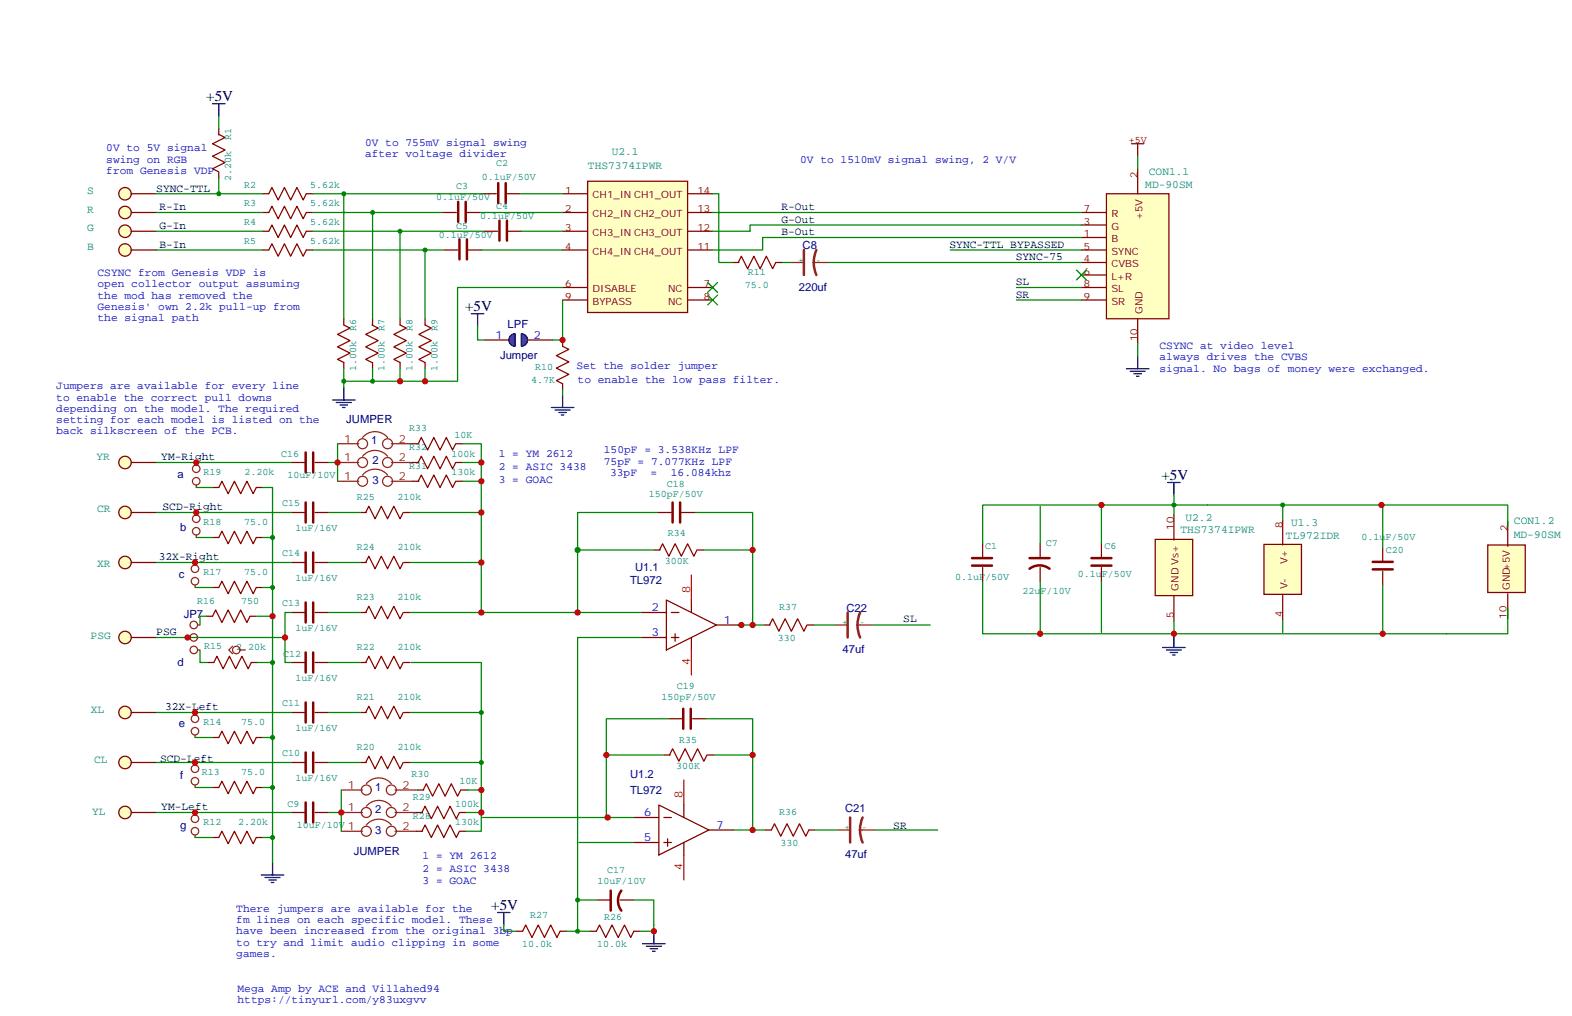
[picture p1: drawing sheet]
<svg xmlns="http://www.w3.org/2000/svg" width="444mm" height="287mm" viewBox="0 0 444 287" stroke-linecap="round" stroke-linejoin="round" font-family="sans-serif">
<path d="M419.8 153.8h10.6v13.4h-10.6z" fill="#ffffc2" stroke="#850000" stroke-width=".35"/>
<g fill="none" stroke="#850000" stroke-width=".35">
<path d="M61.7 37.9l1.8 .9-3.5 1.8 3.5 1.7-3.5 1.8 3.5 1.8-3.5 1.7 1.7 .9M61.7 36.3v1.8M61.7 48.7v1.7M74.1 54.7h1.7l.9-1.8 1.8 3.5 1.8-3.5 1.7 3.5 1.8-3.5 1.7 3.5 .9-1.7h1.8M74.1 60h1.7l.9-1.8 1.8 3.5 1.8-3.5 1.7 3.5 1.8-3.5 1.7 3.5 .9-1.7h1.8M74.1 70.6h1.7l.9-1.8 1.8 3.5 1.8-3.5 1.7 3.5 1.8-3.5 1.7 3.5 .9-1.7h1.8M74.1 65.3h1.7l.9-1.8 1.8 3.5 1.8-3.5 1.7 3.5 1.8-3.5 1.7 3.5 .9-1.7h1.8M206.7 74.1h1.8M208.3 74.1l.9-1.8 1.8 3.5 1.7-3.5 1.8 3.5 1.8-3.5 1.7 3.5 .9-1.7M219.1 74.1h1.7M97 90v1.7l1.8 .9-3.6 1.8 3.6 1.7-3.6 1.8 3.6 1.8-3.6 1.7 1.8 .9v1.8M105 91.7l1.7 .9-3.5 1.8 3.5 1.7-3.5 1.8 3.5 1.8-3.5 1.7 1.8 .9"/>
<path d="M105.1 90v1.7M112.9 90v1.7l1.8 .9-3.6 1.8 3.6 1.7-3.6 1.8 3.6 1.8-3.6 1.7 1.8 .9v1.8M119.9 90v1.7l1.8 .9-3.5 1.8 3.5 1.7-3.5 1.8 3.5 1.8-3.5 1.7 1.7 .9v1.8M158.7 96v1.7l1.8 .9-3.5 1.8 3.5 1.7-3.5 1.8 3.5 1.8-3.5 1.7 1.7 .9v1.8M105.1 102.3v1.8"/>
</g>
<path d="M312.2 54.7h17.6v35.3h-17.6z" fill="#ffffc2" stroke="#850000" stroke-width=".35"/>
<path d="M305.2 60h7M321 47.6v7.1M305.2 67h7M305.2 63.5h7M305.2 74.1h7M305.2 70.6h7M305.2 77.6h7M305.2 81.1h7M305.2 84.7h7M321 90v7" fill="none" stroke="#850000" stroke-width=".35"/>
<path d="M356.7 153.6h10.5v14.1h-10.5z" fill="#ffffc2" stroke="#850000" stroke-width=".35"/>
<g fill="none" stroke="#850000" stroke-width=".35">
<path d="M60 137.6h1.7l.9-1.8 1.8 3.5 1.7-3.5 1.8 3.5 1.8-3.5 1.7 3.5 .9-1.7h1.8M82.2 130.5h3.9M88.9 130.5h3.9M116.4 125.2h1.8M118 125.2l.9-1.7 1.7 3.5 1.8-3.5 1.8 3.5 1.7-3.5 1.8 3.5 .9-1.8M128.8 125.2h1.7M60 151.7h1.7l.9-1.8 1.8 3.6 1.7-3.6 1.8 3.6 1.8-3.6 1.7 3.6 .9-1.8h1.8M82.2 144.6h3.9M82.2 158.8h3.9M88.9 144.6h3.9M88.9 158.8h3.9M101.6 144.6h1.8"/>
<path d="M101.6 158.8h1.8M103.2 144.6l.9-1.7 1.7 3.5 1.8-3.5 1.8 3.5 1.7-3.5 1.8 3.5 .9-1.8M103.2 158.8l.9-1.8 1.7 3.5 1.8-3.5 1.8 3.5 1.7-3.5 1.8 3.5 .9-1.7M113.9 144.6h1.8M113.9 158.8h1.8M184.5 155.2h1.8M185.6 144.6h3.8M186.1 155.2l.9-1.7 1.7 3.5 1.8-3.5 1.8 3.5 1.7-3.5 1.8 3.5 .9-1.8M192.3 144.6h3.8M196.8 155.2h1.8M293.5 153.5v3.8M310.8 153.5v3.8"/>
<path d="M361.9 146.8v7M390.2 154.5v3.9M60 165.8h1.7l.9-1.8 1.8 3.6 1.7-3.6 1.8 3.6 1.8-3.6 1.7 3.6 .9-1.8h1.8M82.2 172.9h3.9M88.9 172.9h3.9M101.6 172.9h1.8M103.2 172.9l.9-1.8 1.7 3.5 1.8-3.5 1.8 3.5 1.7-3.5 1.8 3.5 .9-1.7M113.9 172.9h1.8M215.5 176.4h1.8M217.1 176.4l.9-1.8 1.8 3.6 1.7-3.6 1.8 3.6 1.8-3.6 1.7 3.6 .9-1.8M227.9 176.4h1.8M293.5 160.2v3.8"/>
<path d="M310.8 160.2v3.8M361.9 167.9v7.1M390.2 161.2v3.9M58.6 187h1.7l.9-1.8 1.8 3.5 1.7-3.5 1.8 3.5 1.8-3.5 1.7 3.5 .9-1.7h1.8M82.2 187h3.9M88.9 187h3.9M101.6 187h1.8M103.2 187l.9-1.8 1.7 3.5 1.8-3.5 1.8 3.5 1.7-3.5 1.8 3.5 .9-1.7M113.9 187h1.8M60 208.1h1.7l.9-1.7 1.8 3.5 1.7-3.5 1.8 3.5 1.8-3.5 1.7 3.5 .9-1.8h1.8M82.2 201.1h3.9M82.2 215.2h3.9"/>
<path d="M88.9 201.1h3.9M88.9 215.2h3.9M101.6 201.1h1.8M101.6 215.2h1.8M103.2 201.1l.9-1.8 1.7 3.5 1.8-3.5 1.8 3.5 1.7-3.5 1.8 3.5 .9-1.7M103.2 215.2l.9-1.8 1.7 3.6 1.8-3.6 1.8 3.6 1.7-3.6 1.8 3.6 .9-1.8M113.9 201.1h1.8M113.9 215.2h1.8M187.3 213.1h1.8M188.7 202.8h3.9M188.9 213.1l.9-1.8 1.8 3.5 1.7-3.5 1.8 3.5 1.7-3.5 1.8 3.5 .9-1.7M195.4 202.8h3.9"/>
<path d="M199.7 213.1h1.7M60 222.2h1.7l.9-1.7 1.8 3.5 1.7-3.5 1.8 3.5 1.8-3.5 1.7 3.5 .9-1.8h1.8M60 236.4h1.7l.9-1.8 1.8 3.5 1.7-3.5 1.8 3.5 1.8-3.5 1.7 3.5 .9-1.7h1.8M82.2 229.3h3.9M88.9 229.3h3.9M215.9 234.2h1.8l.8-1.7 1.8 3.5 1.8-3.5 1.7 3.5 1.8-3.5 1.8 3.5 .8-1.8h1.8M145.7 262.8h1.8l.8-1.7 1.8 3.5 1.8-3.5 1.7 3.5 1.8-3.5 1.8 3.5 .8-1.8h1.8"/>
</g>
<g fill="none" stroke="#850000" stroke-width=".71">
<path d="M86.3 127.7v5.6M88.4 127.7v5.6M86.3 141.8v5.7M86.3 155.9v5.7M88.4 141.8v5.7M88.4 155.9v5.7M189.8 141.8v5.7M191.9 141.8v5.7M290.5 157.5h5.7M308 159.6h5.6M308 157.5h5.6M387.3 158.6h5.7"/>
<path d="M86.3 170v5.7M88.4 170v5.7M290.5 160.5a4.7 4.7 0 0 1 5.7 0M387.3 160.7h5.7M86.3 184.1v5.7M86.3 198.3v5.6M88.4 184.1v5.7M88.4 198.3v5.6M86.3 212.4v5.6M88.4 212.4v5.6M192.8 200v5.7M194.9 200v5.7"/>
<path d="M86.3 226.5v5.6M88.4 226.5v5.6"/>
</g>
<circle cx="35.3" cy="60" r="1.76" fill="#ffffc2" stroke="#850000" stroke-width=".35"/>
<path d="M37 60h7.1" fill="none" stroke="#850000" stroke-width=".35"/>
<circle cx="35.3" cy="70.6" r="1.76" fill="#ffffc2" stroke="#850000" stroke-width=".35"/>
<path d="M37 70.6h7.1" fill="none" stroke="#850000" stroke-width=".35"/>
<circle cx="35.3" cy="65.3" r="1.76" fill="#ffffc2" stroke="#850000" stroke-width=".35"/>
<path d="M37 65.3h7.1" fill="none" stroke="#850000" stroke-width=".35"/>
<circle cx="35.3" cy="54.7" r="1.76" fill="#ffffc2" stroke="#850000" stroke-width=".35"/>
<path d="M37 54.7h7.1" fill="none" stroke="#850000" stroke-width=".35"/>
<circle cx="35.3" cy="130.5" r="1.76" fill="#ffffc2" stroke="#850000" stroke-width=".35"/>
<path d="M37 130.5h7.1" fill="none" stroke="#850000" stroke-width=".35"/>
<circle cx="35.3" cy="144.6" r="1.76" fill="#ffffc2" stroke="#850000" stroke-width=".35"/>
<path d="M37 144.6h7.1" fill="none" stroke="#850000" stroke-width=".35"/>
<circle cx="35.3" cy="158.7" r="1.76" fill="#ffffc2" stroke="#850000" stroke-width=".35"/>
<path d="M37 158.8h7.1" fill="none" stroke="#850000" stroke-width=".35"/>
<circle cx="35.3" cy="179.9" r="1.76" fill="#ffffc2" stroke="#850000" stroke-width=".35"/>
<path d="M37 179.9h7.1" fill="none" stroke="#850000" stroke-width=".35"/>
<circle cx="35.3" cy="201.1" r="1.76" fill="#ffffc2" stroke="#850000" stroke-width=".35"/>
<path d="M37 201.1h7.1" fill="none" stroke="#850000" stroke-width=".35"/>
<circle cx="35.3" cy="215.2" r="1.76" fill="#ffffc2" stroke="#850000" stroke-width=".35"/>
<path d="M37 215.2h7.1" fill="none" stroke="#850000" stroke-width=".35"/>
<circle cx="35.3" cy="229.3" r="1.76" fill="#ffffc2" stroke="#850000" stroke-width=".35"/>
<path d="M37 229.3h7.1M166.5 262.8h1.8l.9-1.7 1.7 3.5 1.8-3.5 1.7 3.5 1.8-3.5 1.8 3.5 .9-1.8h1.7" fill="none" stroke="#850000" stroke-width=".35"/>
<path d="M165.8 51.2h28.2v37h-28.2z" fill="#ffffc2" stroke="#850000" stroke-width=".35"/>
<path d="M158.7 54.7h7.1M158.7 60h7.1M194 54.7h7.1M194 60h7.1M158.7 65.3h7.1M158.7 70.6h7.1M194 65.3h7.1M194 70.6h7.1M158.7 81.1h7.1M158.7 84.7h7.1M194 81.1h7.1M194 84.7h7.1" fill="none" stroke="#850000" stroke-width=".35"/>
<path d="M326 152.2h10.5v15.9h-10.5z" fill="#ffffc2" stroke="#850000" stroke-width=".35"/>
<g fill="none" stroke="#850000" stroke-width=".35">
<path d="M124.9 60h3.9M131.6 60h3.9M136.2 54.7h3.9M142.9 54.7h3.9M125.2 70.6h3.9M131.9 70.6h3.9M136.5 65.3h3.9M143.2 65.3h3.9M116.4 130.5h1.8M116.4 135.8h1.8M118 130.5l.9-1.7 1.7 3.5 1.8-3.5 1.8 3.5 1.7-3.5 1.8 3.5 .9-1.8M118 135.8l.9-1.7 1.7 3.5 1.8-3.5 1.8 3.5 1.7-3.5 1.8 3.5 .9-1.8"/>
<path d="M128.8 130.5h1.7M128.8 135.8h1.7M277.3 153.5v3.8M331.3 145.3v7.1M277.3 160.2v3.8M331.3 168.3v7M117.5 229.3h1.7M117.5 234.6h1.7M117.8 223h1.8M119.1 229.3l.8-1.8 1.8 3.6 1.8-3.6 1.7 3.6 1.8-3.6 1.8 3.6 .8-1.8M119.1 234.6l.8-1.8 1.8 3.6 1.8-3.6 1.7 3.6 1.8-3.6 1.8 3.6 .8-1.8M119.4 223l.9-1.8 1.8 3.5 1.7-3.5 1.8 3.5 1.8-3.5 1.7 3.5 .9-1.7"/>
<path d="M129.8 229.3h1.8M129.8 234.6h1.8M130.2 223h1.7"/>
</g>
<path d="M129.3 57v5.6M131.4 57v5.6M140.6 51.7v5.6M142.7 51.7v5.6M129.6 67.6v5.6M131.8 67.6v5.6M140.9 62.3v5.6M143.1 62.3v5.6M274.3 159.6h5.6M274.3 157.5h5.6" fill="none" stroke="#850000" stroke-width=".71"/>
<g fill="none" stroke="#8c2424" stroke-width=".35">
<path d="M95.2 130.5h6M95.2 125.2h6M95.2 135.8h6M102.3 128.8a4.6 4.6 0 0 1 7.1 0M102.3 123.5a4.6 4.6 0 0 1 7.1 0M102.3 134.1a4.6 4.6 0 0 1 7.1 0M110.4 130.5h6M110.4 125.2h6M110.4 135.8h6M96.3 229.3h6M96.3 223h6M96.3 234.6h6"/>
<path d="M103.4 227.5a4.6 4.6 0 0 1 7 0M103.4 221.2a4.6 4.6 0 0 1 7 0M103.4 232.8a4.6 4.6 0 0 1 7 0M111.5 229.3h6M111.5 223h6M111.5 234.6h6"/>
<circle cx="102.3" cy="130.5" r="1.41"/>
<circle cx="102.3" cy="125.2" r="1.41"/>
<circle cx="102.3" cy="135.8" r="1.41"/>
<circle cx="109.4" cy="125.2" r="1.41"/>
<circle cx="109.4" cy="130.5" r="1.41"/>
<circle cx="109.4" cy="135.8" r="1.41"/>
<circle cx="103.4" cy="223" r="1.41"/>
<circle cx="103.4" cy="234.6" r="1.41"/>
<circle cx="103.4" cy="229.3" r="1.41"/>
<circle cx="110.4" cy="229.3" r="1.41"/>
<circle cx="110.4" cy="234.6" r="1.41"/>
<circle cx="110.4" cy="223" r="1.41"/>
</g>
<g fill="#00f" stroke="#000" stroke-width=".35">
<path d="M147.1 94.2a1.76 1.76 0 0 1 1.8 1.8 1.76 1.76 0 0 1-1.8 1.7z"/>
<path d="M144.1 94.7l1.2-.5v3.5a1.76 1.76 0 0 1-1.6-1.1 1.76 1.76 0 0 1 .4-1.9z"/>
</g>
<g fill="none" stroke="#870000" stroke-width=".35">
<path d="M136.5 96h7.1M148.9 96h7M181 172.9h7M181 179.9h7M188 169.3l14.1 7.1-14.1 7zM189.4 172.9h2.2M189.4 179.9h2.2M190.5 178.9v2.1M195.1 169.3v3.6M195.1 179.9v3.5M202.1 176.4h7.1M178.9 230.7h7"/>
<path d="M178.9 237.8h7M185.9 227.2l14.1 7-14.1 7.1zM187.3 230.7h2.1M187.3 237.8h2.1M188.4 236.7v2.1M193 227.2v3.5M193 237.8v3.5M200 234.2h7.1"/>
</g>
<path d="M226.8 70.6v7M230.4 70.6a8.7 8.7 0 0 0 0 7M239.2 172.9v7M242.7 172.9a8.7 8.7 0 0 0 0 7M239.9 230.7v7.1M243.4 230.7a8.7 8.7 0 0 0 0 7.1" fill="none" stroke="#8c2424" stroke-width=".71"/>
<g fill="none" stroke="#8c2424" stroke-width=".35">
<path d="M223.3 74.1h3.5M229.3 74.1h4.6M55.4 130.5v.7M55.4 136.9v.7M55 158.8v.7M55.4 144.6v.7M55.4 151v.7M52.9 179.9h.7M55 165.1v.7M55.7 176.4h.7M235.7 176.4h3.5M241.7 176.4h4.5"/>
<path d="M55.7 183.4h.7M65.6 182.4l-1 1 1 1.1M67.7 183.4h1.4M55 201.1v.7M55 207.4v.7M55 215.2v.7M55 221.5v.7M55 229.3v.7M55 235.7v.7M236.4 234.2h3.5M242.4 234.2h4.5"/>
<circle cx="55.4" cy="135.8" r="1.06"/>
<circle cx="55.4" cy="132.3" r="1.06"/>
<circle cx="55.4" cy="146.4" r="1.06"/>
<circle cx="55.4" cy="149.9" r="1.06"/>
<circle cx="54.7" cy="179.9" r="1.06"/>
<circle cx="54.7" cy="176.4" r="1.06"/>
<circle cx="55" cy="164" r="1.06"/>
<circle cx="55" cy="160.5" r="1.06"/>
<circle cx="54.7" cy="183.4" r="1.06"/>
<circle cx="66.7" cy="183.4" r="1.06"/>
<circle cx="55" cy="206.4" r="1.06"/>
<circle cx="55" cy="217" r="1.06"/>
<circle cx="55" cy="202.8" r="1.06"/>
<circle cx="55" cy="234.6" r="1.06"/>
<circle cx="55" cy="220.5" r="1.06"/>
<circle cx="55" cy="231.1" r="1.06"/>
</g>
<path d="M172.3 251.4v5.6M175.3 251.4a4.7 4.7 0 0 0 0 5.6" fill="none" stroke="#850000" stroke-width=".71"/>
<path d="M319.3 40.6h3.5M321 40.6v3.5M425.4 147.1v7.1M58.2 173.9h1.8l.9-1.7 1.7 3.5 1.8-3.5 1.7 3.5 1.8-3.5 1.8 3.5 .9-1.8h1.7M425.4 167.6v7M168.3 254h3.9M175 254h3.9" fill="none" stroke="#850000" stroke-width=".35"/>
<path d="M195.1 162.3v7M195.1 183.4v7.1M193 220.1v7.1M193 241.3v7.1" fill="none" stroke="#f00" stroke-width=".35"/>
<g fill="none" stroke="#000" stroke-width=".35">
<path d="M60 29.3h3.5M61.7 29.3v3.5M133 88.5h3.5M134.8 88.5v3.6M93.8 112.9h6.4M94.9 113.6h4.2M96 114.3h2.1M96.7 115h.7M97 109.4v3.5M155.6 115h6.3M156.6 115.7h4.3M157.7 116.4h2.1"/>
<path d="M158.4 117.1h.7M158.7 111.5v3.5M317.9 104.1h6.3M318.9 104.8h4.2M320 105.5h2.1M320.7 106.2h.7M321 100.5v3.6M329.5 136.2h3.5M331.3 136.2v3.5M331.3 179.2v3.5M328.1 182.7h6.3M329.1 183.4h4.3"/>
<path d="M330.2 184.1h2.1M330.9 184.9h.7M73.7 246.9h6.4M74.8 247.6h4.2M75.8 248.4h2.2M76.6 249.1h.7M76.9 243.4v3.5M140.4 257.5h3.5M142.2 257.5v3.6M181.3 266.3h6.4M182.4 267.1h4.2M183.4 267.8h2.2"/>
<path d="M184.1 268.5h.8M184.5 262.8v3.5"/>
</g>
<g fill="none" stroke="#008500" stroke-width=".35">
<path d="M61.7 32.8v3.5M44.1 60h30M44.1 54.7h30M61.7 50.4v4.3M88.2 60h36.7M88.2 54.7h48M97 54.7v35.3M105.1 60v30M135.5 60h23.2M146.8 54.7h11.9M201.1 54.7h1.7v19.4h3.9M201.1 60h104.1"/>
<path d="M321 44.1v3.5M44.1 65.3h30M44.1 70.6h30M88.2 65.3h48.3M88.2 70.6h37M112.9 65.3v24.7M119.9 70.6v19.4M135.8 70.6h22.9M147.1 65.3h11.6M220.8 74.1h2.5M233.9 74.1h71.3M268.1 70.6h37.1"/>
<path d="M305.2 63.5h-93.5v1.8h-10.6M305.2 67h-90v3.6h-14.1M158.7 81.1h-29.6v26.5h-16.2M286.8 81.1h18.4M286.8 84.7h18.4M321 97v3.5M97 107.6h15.9M97 104.1v5.3M105.1 104.1v3.5M112.9 104.1v3.5M119.9 104.1v3.5M44.1 130.5h38.1"/>
<path d="M74.1 137.6h2.8v14.1M95.2 125.2v5.3h-2.4M130.5 125.2h5.3v19.4h-20.1M331.3 139.7v5.6M44.1 158.8h38.1M44.1 144.6h38.1M55.4 151.7h4.6M74.1 151.7h2.8M76.9 151.7v91.7M92.8 158.8h8.8M92.8 144.6h8.8M115.7 158.8h20.1"/>
<path d="M135.8 144.6v28.3M163 155.2h21.5M185.6 144.6h-22.6v28.3M196.1 144.6h16.3v10.6M198.6 155.2h13.8M212.4 155.2v21.2M361.9 142.5h-84.6v11M361.9 142.5h28.3v12M361.9 142.5v4.3M72.3 173.9h4.6M74.1 165.8h2.8M80.4 179.9v7.1h1.8"/>
<path d="M82.2 172.9h-1.8v7h-27.5M92.8 172.9h8.8M115.7 172.9h65.3M181 179.9h-18v74.1M208.1 176.4h7.4M229.7 176.4h6M246.2 176.4h16.3M361.9 175v3.5M72.7 187h4.2M92.8 187h8.8M44.1 201.1h38.1M44.1 215.2h38.1"/>
<path d="M74.1 208.1h2.8M92.8 201.1h8.8M92.8 215.2h8.8M115.7 201.1h20.1M115.7 215.2h20.1M199.3 202.8h13.1v31.4M44.1 229.3h38.1M74.1 222.2h2.8M74.1 236.4h2.8M96.3 223v6.3h-3.5M163.3 237.8h15.6M246.9 234.2h17.7"/>
<path d="M163 254v8.8M163 254h5.3M178.9 254h5.6v8.8h-3.9M142.2 261.1v1.7h3.5M159.8 262.8h6.7"/>
</g>
<g fill="none" stroke="#008700" stroke-width=".35">
<path d="M134.8 92.1v3.9h1.7M158.7 84.7v11.3h-2.8M158.7 110.1v1.4M55.4 137.6h4.6M95.2 130.5v5.3M130.5 130.5h5.3M130.5 135.8h5.3M293.5 142.9v10.6M310.8 142.5v11M389.8 142.5h35.6v6M44.1 179.9h8.8M55 165.8h5"/>
<path d="M58.2 173.9h-1.8v2.5M277.3 164v14.9h148.1v-7.5M293.5 164v14.9M310.8 164v14.5M331.3 175.3v3.6M390.2 165.1v13.8M56.4 183.4v3.6h2.2M116.1 187h19.7v47.6h-4.2M55 208.1h5M171.1 213.1v17.6h7.8M188.7 202.8h-17.6v10.3h16.2M201.4 213.1h11"/>
<path d="M55 222.2h5M55 236.4h5M96.3 229.3v5.3M117.5 223h.3M131.6 229.3h4.2M131.9 223h3.9M136.2 230.7h35.2M207.1 234.2h8.8M230 234.2h6.4"/>
</g>
<g fill="#c00">
<circle cx="80.4" cy="179.9" r=".88"/>
<circle cx="52.9" cy="179.9" r=".88"/>
<circle cx="55.4" cy="130.5" r=".88"/>
<circle cx="55" cy="229.3" r=".88"/>
<circle cx="212.4" cy="234.2" r=".88"/>
<circle cx="158.8" cy="96" r=".88"/>
<circle cx="119.9" cy="107.6" r=".88"/>
<circle cx="112.9" cy="107.6" r=".88"/>
<circle cx="310.8" cy="142.5" r=".88"/>
<circle cx="171.5" cy="230.7" r=".88"/>
<circle cx="171.1" cy="213.1" r=".88"/>
<circle cx="212.4" cy="213.1" r=".88"/>
<circle cx="135.8" cy="223" r=".88"/>
<circle cx="135.8" cy="130.5" r=".88"/>
<circle cx="95.3" cy="130.5" r=".88"/>
</g>
<g fill="#008500">
<circle cx="105.1" cy="107.6" r=".71"/>
<circle cx="105.1" cy="60" r=".71"/>
<circle cx="112.9" cy="65.3" r=".71"/>
<circle cx="119.9" cy="70.6" r=".71"/>
<circle cx="331.3" cy="142.5" r=".71"/>
<circle cx="362" cy="142.5" r=".71"/>
<circle cx="76.9" cy="151.7" r=".71"/>
<circle cx="76.9" cy="165.8" r=".71"/>
<circle cx="76.9" cy="208.1" r=".71"/>
<circle cx="76.9" cy="222.2" r=".71"/>
<circle cx="76.9" cy="236.4" r=".71"/>
<circle cx="76.9" cy="187" r=".71"/>
<circle cx="163" cy="262.8" r=".71"/>
<circle cx="163" cy="254" r=".71"/>
<circle cx="61.7" cy="54.7" r=".71"/>
<circle cx="97" cy="107.6" r=".71"/>
<circle cx="97" cy="54.7" r=".71"/>
</g>
<g fill="#c00">
<circle cx="135.8" cy="135.8" r=".88"/>
<circle cx="135.8" cy="144.6" r=".88"/>
</g>
<circle cx="163" cy="155.2" r=".88" fill="#090"/>
<circle cx="96.3" cy="229.3" r=".88" fill="#c00"/>
<g fill="#060">
<circle cx="135.8" cy="201.1" r=".71"/>
<circle cx="135.8" cy="215.2" r=".71"/>
</g>
<g fill="#c00">
<circle cx="135.8" cy="158.7" r=".88"/>
<circle cx="135.8" cy="229.3" r=".88"/>
<circle cx="163" cy="172.9" r=".88"/>
<circle cx="135.8" cy="172.9" r=".88"/>
<circle cx="212.4" cy="176.4" r=".88"/>
<circle cx="212.4" cy="155.2" r=".88"/>
<circle cx="184.5" cy="262.8" r=".88"/>
<circle cx="390.2" cy="178.9" r=".88"/>
<circle cx="293.5" cy="178.9" r=".88"/>
<circle cx="331.3" cy="178.9" r=".88"/>
<circle cx="389.8" cy="142.5" r=".88"/>
<circle cx="209.2" cy="176.4" r=".88"/>
<circle cx="76.9" cy="173.9" r=".88"/>
<circle cx="55.4" cy="144.6" r=".88"/>
<circle cx="55" cy="158.7" r=".88"/>
<circle cx="55" cy="201.1" r=".88"/>
<circle cx="55" cy="215.2" r=".88"/>
</g>
<g fill="#c00" stroke="#008700" stroke-width=".35">
<path d="M303.7 79l2.9-2.8zM303.7 76.2l2.9 2.8z"/>
<path d="M199.7 82.5l2.8-2.8zM199.7 79.7l2.8 2.8z"/>
<path d="M199.7 86.1l2.8-2.8zM199.7 83.3l2.8 2.8z"/>
</g>
<g font-size="4.2">
<text x="58.2" y="28.6">+5V</text>
<text x="131.2" y="87.7">+5V</text>
<text x="327.7" y="135.5">+5V</text>
<text x="138.6" y="256.8">+5V</text>
</g>
<g font-size="3.2" fill="#0000c2">
<text x="103" y="41.1">0V to 755mV signal swing</text>
<text x="30" y="42.7">0V to 5V signal</text>
<text x="30" y="45.9">swing on RGB</text>
<text x="103" y="44.3">after voltage divider</text>
<text x="225.8" y="45.9">0V to 1510mV signal swing, 2 V/V</text>
<text x="30" y="49.1">from Genesis VDP</text>
<text x="27.5" y="77.9">CSYNC from Genesis VDP is</text>
<text x="27.5" y="81.1">open collector output assuming</text>
<text x="27.5" y="84.3">the mod has removed the</text>
<text x="27.5" y="87.5">Genesis' own 2.2k pull-up from</text>
<text x="27.5" y="90.6">the signal path</text>
<text x="327.2" y="98.5">CSYNC at video level</text>
<text x="327.2" y="101.7">always drives the CVBS</text>
<text x="162.6" y="104.1">Set the solder jumper</text>
<text x="327.2" y="104.9">signal. No bags of money were exchanged.</text>
<text x="15.9" y="109.9">Jumpers are available for every line</text>
<text x="15.9" y="113.1">to enable the correct pull downs</text>
<text x="163" y="108.1">to enable the low pass filter.</text>
<text x="15.9" y="116.3">depending on the model. The required</text>
<text x="15.9" y="119.4">setting for each model is listed on the</text>
<text x="15.9" y="122.6">back silkscreen of the PCB.</text>
<text x="140.8" y="129.1">1 = YM 2612</text>
<text x="170.4" y="127.7">150pF = 3.538KHz LPF</text>
<text x="170.4" y="131.2">75pF = 7.077KHz LPF</text>
<text x="140.8" y="132.7">2 = ASIC 3438</text>
<text x="140.8" y="136.3">3 = GOAC</text>
<text x="172.2" y="134.2">33pF</text>
<text x="183.6" y="134.2">=</text>
<text x="189.3" y="134.2">16.084khz</text>
<text x="119.2" y="242.4">1 = YM 2612</text>
<text x="119.2" y="246">2 = ASIC 3438</text>
<text x="119.2" y="249.6">3 = GOAC</text>
<text x="66.7" y="257.4">There jumpers are available for the</text>
<text x="66.7" y="260.6">fm lines on each specific model. These</text>
<text x="66.7" y="263.7">have been increased from the original 3bp</text>
<text x="66.7" y="266.9">to try and limit audio clipping in some</text>
<text x="66.7" y="270.1">games.</text>
<text x="67" y="280">Mega Amp by ACE and Villahed94</text>
<text x="67" y="283.1">https://tinyurl.com/y83uxgvv</text>
</g>
<g font-size="3.2" fill="#008484">
<text x="165.9" y="47.6">THS7374IPWR</text>
<text x="172.6" y="43.7">U2.1</text>
<text x="323.2" y="52.9">MD-90SM</text>
<text x="324.2" y="49.4">CON1.1</text>
<text x="24.6" y="60">R</text>
<text x="24.6" y="54.7">S</text>
<text x="24.6" y="65.3">G</text>
<text x="24.6" y="70.6">B</text>
<text x="27.2" y="129.9">YR</text>
<text x="27.4" y="144.4">CR</text>
<text x="334.5" y="146.9">U2.2</text>
<text x="364.3" y="148.3">U1.3</text>
<text x="427.2" y="147.9">CON1.2</text>
<text x="333.1" y="150.5">THS7374IPWR</text>
<text x="362.9" y="152.2">TL972IDR</text>
<text x="427.2" y="151.8">MD-90SM</text>
<text x="27.4" y="159.9">XR</text>
<text x="25.6" y="180.4">PSG</text>
<text x="25.6" y="201.2">XL</text>
<text x="26.5" y="215.3">CL</text>
<text x="26" y="230.1">YL</text>
</g>
<g font-size="3.2">
<text x="44.1" y="54">SYNC-TTL</text>
<text x="45" y="59.3">R-In</text>
<text x="220.5" y="59.3">R-Out</text>
<text x="45" y="64.6">G-In</text>
<text x="220.5" y="62.9">G-Out</text>
<text x="45" y="69.9">B-In</text>
<text x="220.5" y="66.4">B-Out</text>
<text x="267.9" y="69.9">SYNC-TTL BYPASSED</text>
<text x="286.6" y="73.4">SYNC-75</text>
<text x="286.6" y="80.5">SL</text>
<text x="286.6" y="84">SR</text>
<text x="45.5" y="129.9">YM-Right</text>
<text x="45.9" y="144">SCD-Right</text>
<text x="44.8" y="158.1">32X-Right</text>
<text x="44.1" y="179.3">PSG</text>
<text x="254.9" y="175.4">SL</text>
<text x="46.6" y="200.4">32X-Left</text>
<text x="45.2" y="214.9">SCD-Left</text>
<text x="45.5" y="228.7">YM-Left</text>
<text x="252.1" y="234">SR</text>
</g>
<g font-size="3.2" fill="#000080">
<text x="226.5" y="70.4">C8</text>
<text x="225.4" y="82">220uf</text>
<text x="143.2" y="92.6">LPF</text>
<text x="141.1" y="101.4">Jumper</text>
<text x="97.7" y="119.3">JUMPER</text>
<text x="104.8" y="125.4">1</text>
<text x="105.1" y="131">2</text>
<text x="50.1" y="134.9">a</text>
<text x="105.1" y="136.7">3</text>
<text x="50.8" y="149.8">b</text>
<text x="179.2" y="161">U1.1</text>
<text x="50.4" y="163.2">c</text>
<text x="177.8" y="165">TL972</text>
<text x="238.8" y="172.7">C22</text>
<text x="51.9" y="174.3">JP7</text>
<text x="237.8" y="184.3">47uf</text>
<text x="50.1" y="187.9">d</text>
<text x="50.4" y="205.2">e</text>
<text x="50.8" y="220">f</text>
<text x="177.8" y="219.4">U1.2</text>
<text x="105.8" y="223.1">1</text>
<text x="177.8" y="224">TL972</text>
<text x="105.8" y="229.5">2</text>
<text x="238.5" y="229.1">C21</text>
<text x="50.8" y="234.1">g</text>
<text x="105.8" y="235.5">3</text>
<text x="99.8" y="241.3">JUMPER</text>
<text x="238.5" y="242.2">47uf</text>
</g>
<g font-size="3.2" fill="#00f">
<text x="139.8" y="95.6">1</text>
<text x="150.6" y="95.6">2</text>
<text x="183.9" y="172.5">2</text>
<text x="183.9" y="179.6">3</text>
<text x="204.3" y="176">1</text>
<text x="181.8" y="230.4">6</text>
<text x="202.1" y="233.9">7</text>
<text x="181.8" y="237.4">5</text>
</g>
<g font-size="3.2" fill="#8d2323">
<text x="97.1" y="124.9">1</text>
<text x="112.5" y="124.9">2</text>
<text x="97.1" y="130.2">1</text>
<text x="112.5" y="130.2">2</text>
<text x="97.1" y="135.5">1</text>
<text x="112.5" y="135.5">2</text>
<text x="98.2" y="222.6">1</text>
<text x="113.6" y="222.6">2</text>
<text x="98.2" y="229">1</text>
<text x="113.6" y="229">2</text>
<text x="113.6" y="234.2">2</text>
</g>
<g font-size="3.2" fill="#f00">
<text x="194.7" y="167.2" transform="rotate(-90 194.7 167.2)">8</text>
<text x="194.7" y="187.6" transform="rotate(-90 194.7 187.6)">4</text>
<text x="192.6" y="225.1" transform="rotate(-90 192.6 225.1)">8</text>
<text x="192.6" y="245.4" transform="rotate(-90 192.6 245.4)">4</text>
</g>
<g font-size="2.8" fill="#008484">
<text x="65.3" y="39.6" transform="rotate(-90 65.3 39.6)">R1</text>
<text x="140" y="46.8">C2</text>
<text x="65.3" y="51" transform="rotate(-90 65.3 51)">2.20k</text>
<text x="68.9" y="52.9">R2</text>
<text x="87.5" y="52.9">5.62k</text>
<text x="128.8" y="53.3">C3</text>
<text x="136" y="50.7">0.1uF/50V</text>
<text x="68.9" y="58.2">R3</text>
<text x="87.5" y="58.2">5.62k</text>
<text x="123.1" y="56.5">0.1uF/50V</text>
<text x="140.1" y="59">C4</text>
<text x="68.9" y="63.5">R4</text>
<text x="87.5" y="63.5">5.62k</text>
<text x="128.8" y="64.6">C5</text>
<text x="135.5" y="61.8">0.1uF/50V</text>
<text x="68.9" y="68.8">R5</text>
<text x="87.5" y="68.8">5.62k</text>
<text x="123.8" y="67.1">0.1uF/50V</text>
<text x="211.1" y="77.6">R11</text>
<text x="210.2" y="81.1">75.0</text>
<text x="100.5" y="93.4" transform="rotate(-90 100.5 93.4)">R6</text>
<text x="108.5" y="93.4" transform="rotate(-90 108.5 93.4)">R7</text>
<text x="116.4" y="93.4" transform="rotate(-90 116.4 93.4)">R8</text>
<text x="123.5" y="93.4" transform="rotate(-90 123.5 93.4)">R9</text>
<text x="100.5" y="104.8" transform="rotate(-90 100.5 104.8)">1.00k</text>
<text x="108.5" y="104.8" transform="rotate(-90 108.5 104.8)">1.00k</text>
<text x="116.4" y="104.8" transform="rotate(-90 116.4 104.8)">1.00k</text>
<text x="123.5" y="104.8" transform="rotate(-90 123.5 104.8)">1.00k</text>
<text x="151.1" y="104.5">R10</text>
<text x="149.9" y="108.1">4.7K</text>
<text x="115.5" y="121.7">R33</text>
<text x="128.2" y="123.5">10K</text>
<text x="79.4" y="128.8">C16</text>
<text x="115.5" y="127">R32</text>
<text x="127.4" y="128.8">100k</text>
<text x="57.4" y="134.1">R19</text>
<text x="69" y="134.1">2.20k</text>
<text x="81.1" y="134.9">10uF/10V</text>
<text x="115.5" y="132.3">R31</text>
<text x="127.4" y="134.1">130k</text>
<text x="188.2" y="137.3">C18</text>
<text x="79.6" y="142.9">C15</text>
<text x="100.6" y="141.1">R25</text>
<text x="112.1" y="141.1">210k</text>
<text x="183.1" y="140.1">150pF/50V</text>
<text x="57.4" y="148.2">R18</text>
<text x="68.9" y="148.2">75.0</text>
<text x="83.4" y="149.9">1uF/16V</text>
<text x="100.6" y="155.2">R24</text>
<text x="112.1" y="155.2">210k</text>
<text x="188.5" y="151.4">R34</text>
<text x="278" y="155">C1</text>
<text x="295.1" y="154.2">C7</text>
<text x="311.7" y="155">C6</text>
<text x="384.2" y="152.5">0.1uF/50V</text>
<text x="79.6" y="157">C14</text>
<text x="187.6" y="159.1">300K</text>
<text x="391.1" y="156.1">C20</text>
<text x="57.4" y="162.3">R17</text>
<text x="68.9" y="162.3">75.0</text>
<text x="83.4" y="164">1uF/16V</text>
<text x="269.5" y="163.8">0.1uF/50V</text>
<text x="288.6" y="167.7">22uF/10V</text>
<text x="304.1" y="162.8">0.1uF/50V</text>
<text x="55.7" y="170.4">R16</text>
<text x="68" y="170.4">750</text>
<text x="79.6" y="171.1">C13</text>
<text x="100.6" y="169.3">R23</text>
<text x="112.1" y="169.3">210k</text>
<text x="219.8" y="172.2">R37</text>
<text x="83.4" y="178.2">1uF/16V</text>
<text x="57.6" y="183.1">R15</text>
<text x="66.7" y="183.4">2.20k</text>
<text x="79.9" y="185.3">C12</text>
<text x="100.6" y="183.4">R22</text>
<text x="112.1" y="183.4">210k</text>
<text x="219.5" y="181">330</text>
<text x="83.4" y="192.3">1uF/16V</text>
<text x="100.6" y="197.6">R21</text>
<text x="112.1" y="197.6">210k</text>
<text x="186.6" y="197.6">150pF/50V</text>
<text x="191" y="194.5">C19</text>
<text x="79.6" y="199.3">C11</text>
<text x="57.4" y="204.6">R14</text>
<text x="68.1" y="204.6">75.0</text>
<text x="83.4" y="206.4">1uF/16V</text>
<text x="191.6" y="209.7">R35</text>
<text x="79.6" y="213.4">C10</text>
<text x="100.6" y="211.7">R20</text>
<text x="112.1" y="211.7">210k</text>
<text x="57" y="218.7">R13</text>
<text x="68.1" y="218.7">75.0</text>
<text x="83.4" y="220.5">1uF/16V</text>
<text x="116.1" y="219.2">R30</text>
<text x="129.6" y="221.3">10K</text>
<text x="190.8" y="217.1">300K</text>
<text x="81.1" y="227.7">C9</text>
<text x="116.5" y="225.8">R29</text>
<text x="128.4" y="227.6">100k</text>
<text x="57.4" y="232.8">R12</text>
<text x="67.2" y="232.8">2.20k</text>
<text x="83.8" y="233.7">10uF/10V 1</text>
<text x="116.5" y="231.1">R28</text>
<text x="128.4" y="232.9">130k</text>
<text x="219.8" y="230">R36</text>
<text x="220.2" y="238.8">330</text>
<text x="168.6" y="249.5">10uF/10V</text>
<text x="171.3" y="246.5">C17</text>
<text x="149.6" y="259.1">R27</text>
<text x="170.5" y="259.8">R26</text>
<text x="147.3" y="267.2">10.0k</text>
<text x="168.5" y="267.2">10.0k</text>
</g>
<g font-size="2.8" fill="#840000">
<text x="318.5" y="40.5">+5V</text>
<text x="321" y="50.1" transform="rotate(-90 321 50.1)">2</text>
<text x="159.5" y="54.6">1</text>
<text x="159.5" y="59.9">2</text>
<text x="167.2" y="56">CH1_IN CH1_OUT</text>
<text x="196.8" y="59.9">13</text>
<text x="196.8" y="54.6">14</text>
<text x="305.9" y="59.9">7</text>
<text x="159.5" y="65.2">3</text>
<text x="167.2" y="61.3">CH2_IN CH2_OUT</text>
<text x="196.8" y="65.2">12</text>
<text x="305.9" y="63.5">3</text>
<text x="313.6" y="64.8">G</text>
<text x="313.6" y="61.3">R</text>
<text x="322.4" y="62.1" transform="rotate(-90 322.4 62.1)">+5V</text>
<text x="159.5" y="70.5">4</text>
<text x="167.2" y="66.6">CH3_IN CH3_OUT</text>
<text x="167.2" y="71.9">CH4_IN CH4_OUT</text>
<text x="196.8" y="70.5">11</text>
<text x="305.9" y="67">1</text>
<text x="305.9" y="70.5">5</text>
<text x="313.6" y="68.4">B</text>
<text x="313.6" y="71.9">SYNC</text>
<text x="305.9" y="74">4</text>
<text x="305.9" y="77.6">6</text>
<text x="313.6" y="75.4">CVBS</text>
<text x="159.5" y="81.1">6</text>
<text x="167.2" y="82.5">DISABLE</text>
<text x="188.5" y="82.5">NC</text>
<text x="198.6" y="81.1">7</text>
<text x="305.9" y="81.1">8</text>
<text x="313.6" y="78.9">L+R</text>
<text x="313.6" y="82.5">SL</text>
<text x="159.5" y="84.6">9</text>
<text x="167.2" y="86">BYPASS</text>
<text x="188.5" y="86">NC</text>
<text x="198.6" y="84.6">8</text>
<text x="305.9" y="84.6">9</text>
<text x="313.6" y="86">SR</text>
<text x="322.4" y="88.5" transform="rotate(-90 322.4 88.5)">GND</text>
<text x="321" y="96.3" transform="rotate(-90 321 96.3)">10</text>
<text x="331.2" y="149.5" transform="rotate(-90 331.2 149.5)">10</text>
<text x="361.9" y="149.1" transform="rotate(-90 361.9 149.1)">8</text>
<text x="425.4" y="150" transform="rotate(-90 425.4 150)">2</text>
<text x="363.3" y="159.3" transform="rotate(-90 363.3 159.3)">V+</text>
<text x="332.6" y="166.7" transform="rotate(-90 332.6 166.7)">GND Vs+</text>
<text x="363.3" y="166.3" transform="rotate(-90 363.3 166.3)">V-</text>
<text x="426.1" y="166.5" transform="rotate(-90 426.1 166.5)">GND+5V</text>
<text x="331.2" y="174.4" transform="rotate(-90 331.2 174.4)">5</text>
<text x="361.9" y="174.1" transform="rotate(-90 361.9 174.1)">4</text>
<text x="425.1" y="174.6" transform="rotate(-90 425.1 174.6)">10</text>
</g>
<g font-size="2.5" fill="#238d23">
<text x="225.1" y="74.1">+</text>
<text x="230.4" y="74.1">-</text>
<text x="237.4" y="176.4">+</text>
<text x="242.7" y="176.4">-</text>
<text x="238.1" y="234.2">+</text>
<text x="243.4" y="234.2">-</text>
</g>
</svg>
